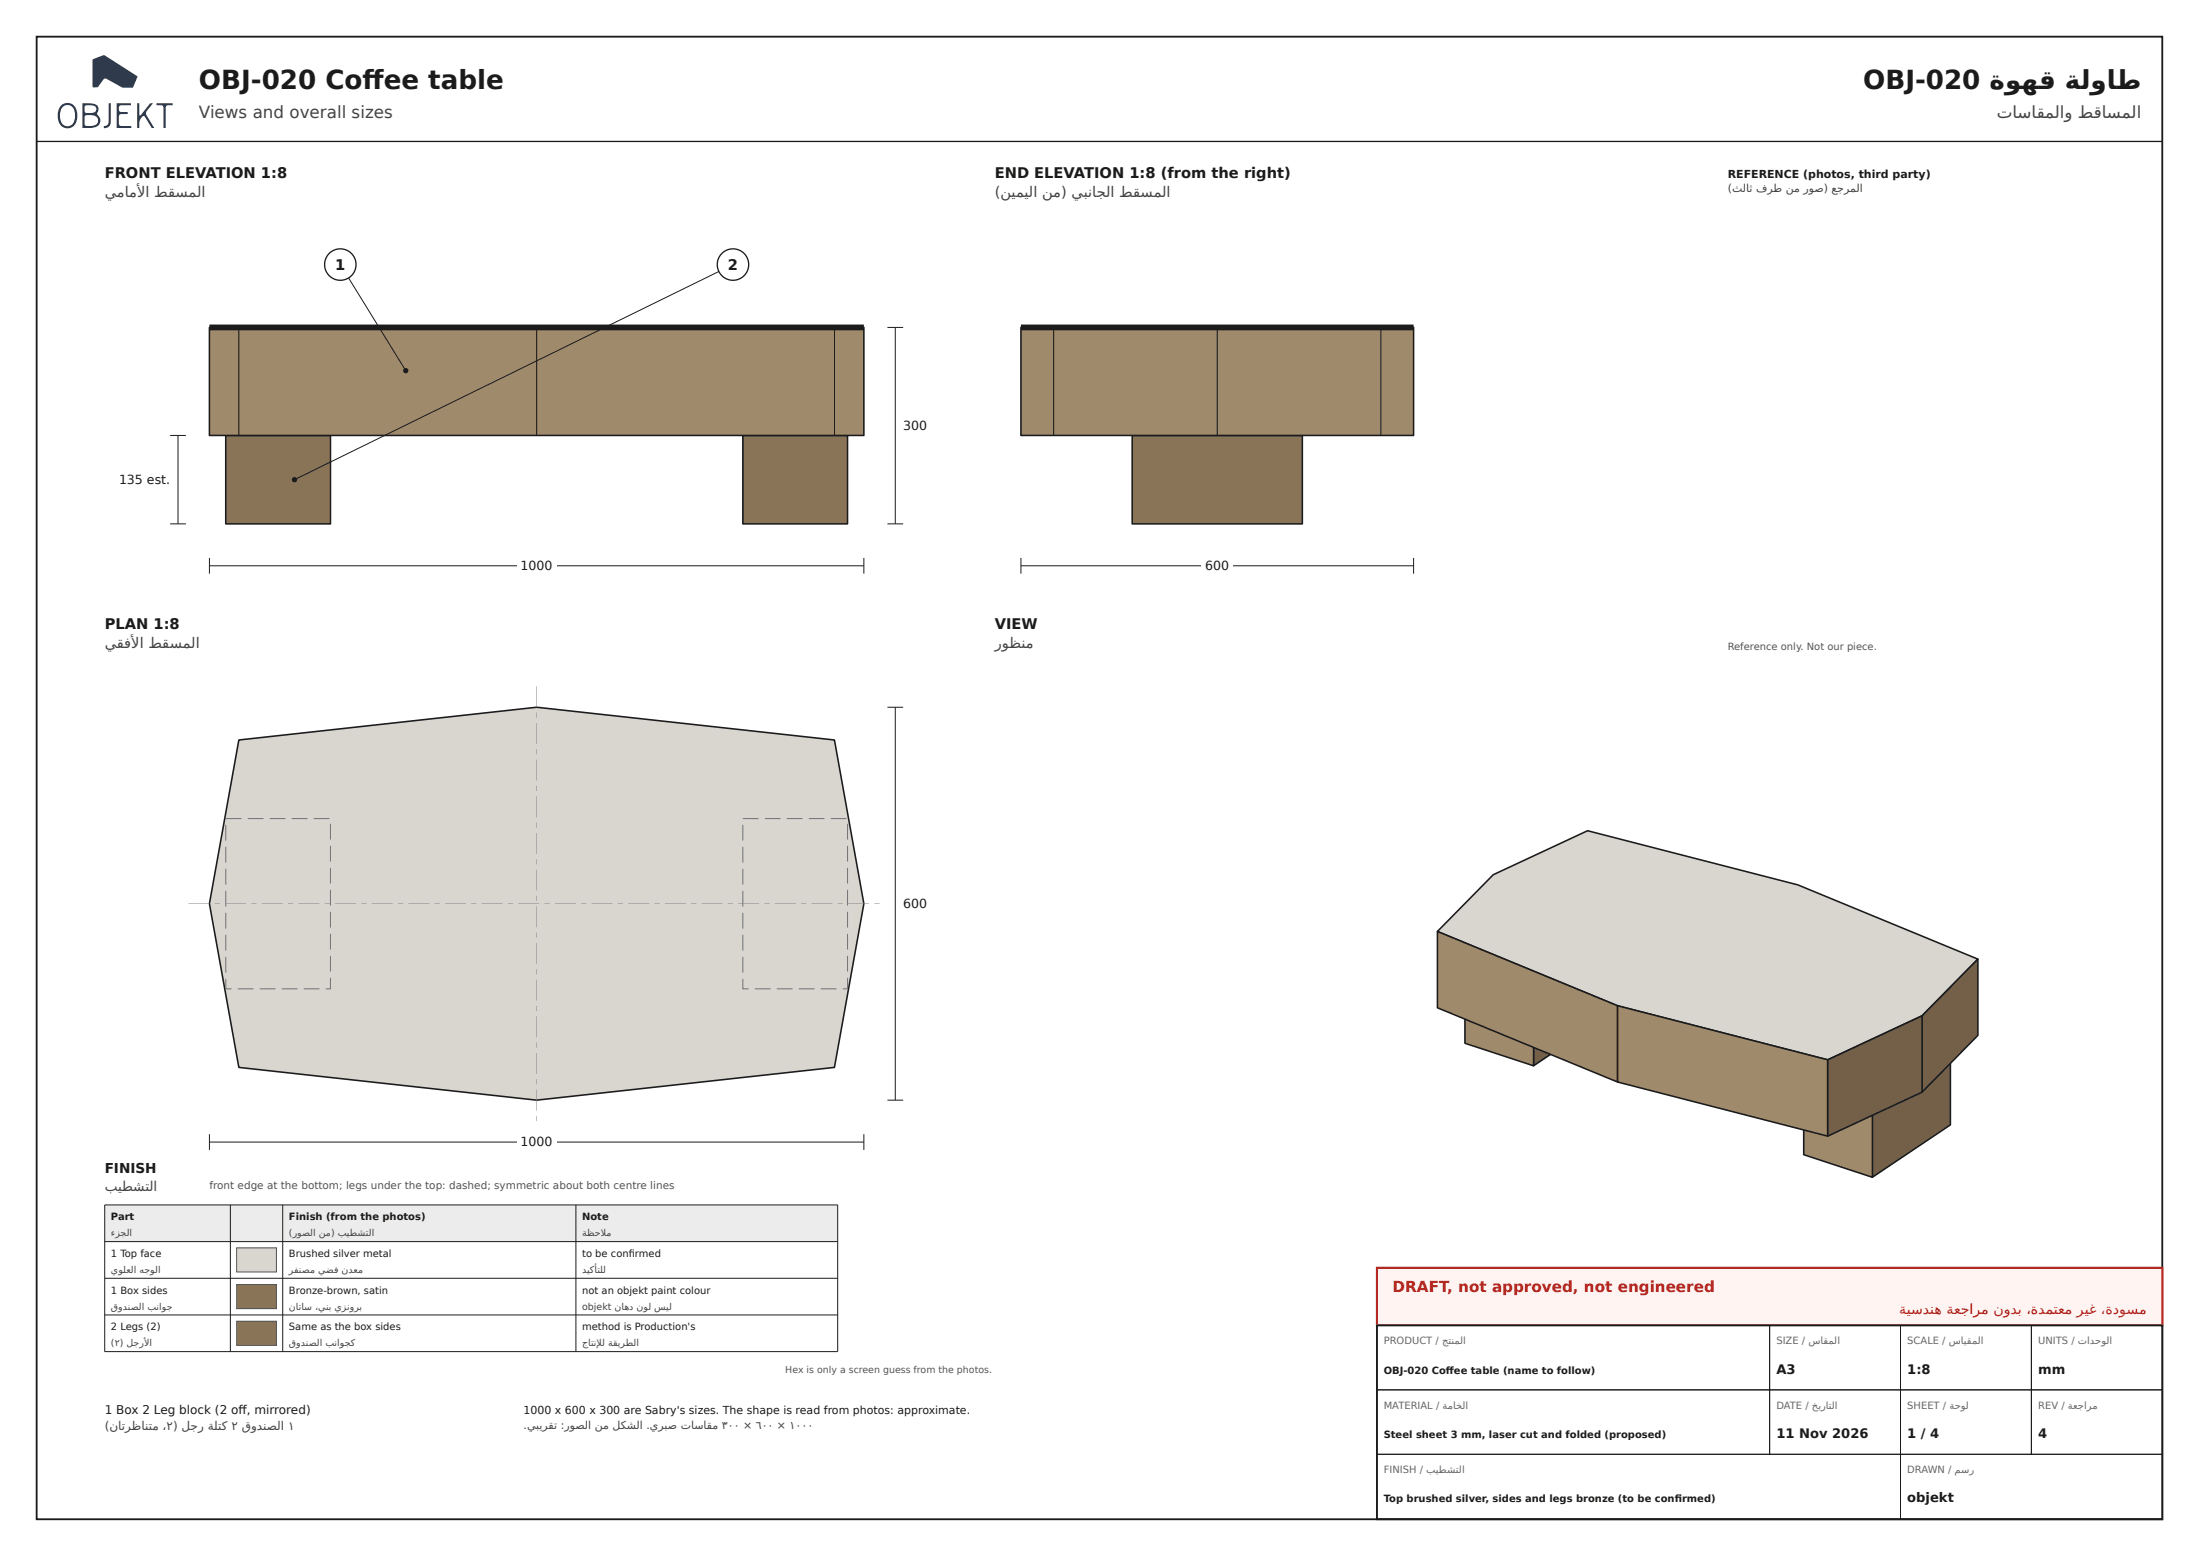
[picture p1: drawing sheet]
<svg xmlns="http://www.w3.org/2000/svg" width="420mm" height="297mm" viewBox="0 0 420 297" stroke-linecap="round" stroke-linejoin="round" font-family="sans-serif">
<path d="M7 7h406v283h-406z" fill="none" stroke="#1b1b1b" stroke-width=".35"/>
<path d="M17.7 11.4l2-.9 .3 .1 6.2 4-.8 2.1h-2l-3.2-1.7-.4 .1-1.1 1.5-.9 .1-.1-.2zM11.8 20.6a2.86 2.86 0 0 0 .3 3.3 1.39 1.39 0 0 0 2.2-1.2 2.12 2.12 0 0 0-1-2.6 1.31 1.31 0 0 0-1.5 .5zM11.5 20.3a1.8 1.8 0 0 1 2-.6 1.8 1.8 0 0 1 1.2 1.7 2.49 2.49 0 0 1-1.3 3 1.82 1.82 0 0 1-2.3-1.6 3.3 3.3 0 0 1 .4-2.5zM16.2 22.1v1.8a2.21 2.21 0 0 0 2.5-.5 1.01 1.01 0 0 0-1-1.4 1.76 1.76 0 0 0-1.5 .1zM16.2 20.2v1.2l.8 .2a1.08 1.08 0 0 0 1.4-.8 .74 .74 0 0 0-.9-.7h-.9zM15.7 19.7a4.2 4.2 0 0 1 2.8 .4 1.4 1.4 0 0 1 0 1.6l.1 .2a1.38 1.38 0 0 1 .5 1.6 1.38 1.38 0 0 1-1.4 .9h-2zM20.8 19.7h.4v3.4a1.16 1.16 0 0 1-1.4 1.4v-.4l.7-.2 .2-.3zM22.3 19.7h2.7v.4h-1.8a.67 .67 0 0 0-.5 .6 .67 .67 0 0 0 .5 .7h1.2v.4h-1.2l-.4 .2v1.8l.4 .3h1.9v.3h-2.8zM26.2 19.7h.4l.1 2.4 2-2.4h.5l-1.1 1.4-.2 .5 1.6 2.8h-.5l-1.3-2-.3-.3-.3 .2-.4 .7-.1 1.4h-.4zM29.9 19.7h3.1v.4h-.9l-.4 .2-.1 4.1h-.4v-4.1l-.5-.2h-.8z" fill-rule="evenodd" fill="#263a5a"/>
<path d="M7 27h406" fill="none" stroke="#1b1b1b" stroke-width=".25"/>
<path d="M43.1 83.1h20v16.9h-20z" fill="#8a7458"/>
<path d="M43.1 83.1h20v16.9h-20z" fill="none" stroke="#1b1b1b" stroke-width=".3"/>
<path d="M141.9 83.1h20v16.9h-20z" fill="#8a7458"/>
<path d="M141.9 83.1h20v16.9h-20z" fill="none" stroke="#1b1b1b" stroke-width=".3"/>
<path d="M40 62.5h125v20.6h-125z" fill="#a08a6c"/>
<path d="M40 62.5h125v20.6h-125z" fill="none" stroke="#1b1b1b" stroke-width=".3"/>
<path d="M45.6 62.5v20.6M102.5 62.5v20.6M159.4 62.5v20.6" fill="none" stroke="#1b1b1b" stroke-width=".2"/>
<path d="M40 62.5h125z" fill="none" stroke="#1b1b1b" stroke-width="1.1" stroke-linecap="butt"/>
<path d="M40 108h125M40 106.5v3M165 106.5v3" fill="none" stroke="#1b1b1b" stroke-width=".19"/>
<path d="M98.8 106.2h7.4v3.4h-7.4z" fill="#fff"/>
<path d="M65 50.5l12.5 20.3M169.5 62.5h3M171 62.5v37.5M32.5 100h3M32.5 83.1h3M34 83.1v16.9M169.5 100h3" fill="none" stroke="#1b1b1b" stroke-width=".19"/>
<circle cx="77.5" cy="70.7" r=".5" fill="#1b1b1b"/>
<circle cx="65" cy="50.5" r="3" fill="#fff"/>
<circle cx="65" cy="50.5" r="3" fill="none" stroke="#1b1b1b" stroke-width=".25"/>
<path d="M140 50.5l-83.8 41.1" fill="none" stroke="#1b1b1b" stroke-width=".19"/>
<circle cx="56.2" cy="91.6" r=".5" fill="#1b1b1b"/>
<circle cx="140" cy="50.5" r="3" fill="#fff"/>
<circle cx="140" cy="50.5" r="3" fill="none" stroke="#1b1b1b" stroke-width=".25"/>
<path d="M45.6 141.2l56.9-6.2 56.9 6.2 5.6 31.3-5.6 31.2-56.9 6.3-56.9-6.3-5.6-31.2z" fill="#d9d6cf"/>
<path d="M45.6 141.2l56.9-6.2 56.9 6.2 5.6 31.3-5.6 31.2-56.9 6.3-56.9-6.3-5.6-31.2z" fill="none" stroke="#1b1b1b" stroke-width=".3"/>
<g fill="#777">
<path d="M47.3 156.1h3v.2h-3zM51.5 156.1h3v.2h-3zM55.7 156.1h3v.2h-3zM59.9 156.1h3v.2h-3zM63 157.2h.2v3h-.2zM63 161.4h.2v3h-.2zM63 165.6h.2v3h-.2zM63 169.8h.2v3h-.2zM63 174h.2v3h-.2zM63 178.2h.2v3h-.2zM63 182.4h.2v3h-.2zM63 186.6h.2v2.2h-1v-.2h.9v.1h-.1zM58 188.6h3v.2h-3zM53.8 188.6h3v.2h-3zM49.6 188.6h3v.2h-3zM45.4 188.6h3v.2h-3zM43 186.8h.2v1.9h-.1v-.1h1.1v.2h-1.2zM43 182.6h.2v3h-.2zM43 178.4h.2v3h-.2zM43 174.2h.2v3h-.2zM43 170h.2v3h-.2zM43 165.8h.2v3h-.2zM43 161.6h.2v3h-.2zM43 157.4h.2v3h-.2zM43.1 156.1h3v.2h-3z"/>
<path d="M146.1 156.1h3v.2h-3zM150.3 156.1h3v.2h-3zM154.5 156.1h3v.2h-3zM158.7 156.1h3v.2h-3zM161.8 157.2h.2v3h-.2zM161.8 161.4h.2v3h-.2zM161.8 165.6h.2v3h-.2zM161.8 169.8h.2v3h-.2zM161.8 174h.2v3h-.2zM161.8 178.2h.2v3h-.2zM161.8 182.4h.2v3h-.2zM161.8 186.6h.2v2.2h-1v-.2h.9v.1h-.1zM156.8 188.6h3v.2h-3zM152.6 188.6h3v.2h-3zM148.4 188.6h3v.2h-3zM144.2 188.6h3v.2h-3zM141.8 186.8h.2v1.9h-.1v-.1h1.1v.2h-1.2zM141.8 182.6h.2v3h-.2zM141.8 178.4h.2v3h-.2zM141.8 174.2h.2v3h-.2zM141.8 170h.2v3h-.2zM141.8 165.8h.2v3h-.2zM141.8 161.6h.2v3h-.2zM141.8 157.4h.2v3h-.2zM141.9 156.1h3v.2h-3z"/>
</g>
<g fill="#888">
<path d="M102.4 131h.1v4h-.1zM102.4 136h.1v1h-.1zM102.4 138h.1v4h-.1zM102.4 143h.1v1h-.1zM102.4 145h.1v4h-.1zM102.4 150h.1v1h-.1zM102.4 152h.1v4h-.1zM102.4 157h.1v1h-.1zM102.4 159h.1v4h-.1zM102.4 164h.1v1h-.1zM102.4 166h.1v4h-.1zM102.4 171h.1v1h-.1zM102.4 173h.1v4h-.1zM102.4 178h.1v1h-.1zM102.4 180h.1v4h-.1zM102.4 185h.1v1h-.1zM102.4 187h.1v4h-.1zM102.4 192h.1v1h-.1zM102.4 194h.1v4h-.1zM102.4 199h.1v1h-.1zM102.4 201h.1v4h-.1zM102.4 206h.1v1h-.1zM102.4 208h.1v4h-.1zM102.4 213h.1v1h-.1z"/>
<path d="M36 172.4h4v.1h-4zM41 172.4h1v.1h-1zM43 172.4h4v.1h-4zM48 172.4h1v.1h-1zM50 172.4h4v.1h-4zM55 172.4h1v.1h-1zM57 172.4h4v.1h-4zM62 172.4h1v.1h-1zM64 172.4h4v.1h-4zM69 172.4h1v.1h-1zM71 172.4h4v.1h-4zM76 172.4h1v.1h-1zM78 172.4h4v.1h-4zM83 172.4h1v.1h-1zM85 172.4h4v.1h-4zM90 172.4h1v.1h-1zM92 172.4h4v.1h-4zM97 172.4h1v.1h-1zM99 172.4h4v.1h-4zM104 172.4h1v.1h-1zM106 172.4h4v.1h-4zM111 172.4h1v.1h-1zM113 172.4h4v.1h-4zM118 172.4h1v.1h-1zM120 172.4h4v.1h-4zM125 172.4h1v.1h-1zM127 172.4h4v.1h-4zM132 172.4h1v.1h-1zM134 172.4h4v.1h-4zM139 172.4h1v.1h-1zM141 172.4h4v.1h-4zM146 172.4h1v.1h-1zM148 172.4h4v.1h-4zM153 172.4h1v.1h-1zM155 172.4h4v.1h-4zM160 172.4h1v.1h-1zM162 172.4h4v.1h-4zM167 172.4h1v.1h-1z"/>
</g>
<path d="M40 218h125M40 216.5v3M165 216.5v3" fill="none" stroke="#1b1b1b" stroke-width=".19"/>
<path d="M98.8 216.2h7.4v3.4h-7.4z" fill="#fff"/>
<path d="M169.5 135h3M171 135v75M169.5 210h3" fill="none" stroke="#1b1b1b" stroke-width=".19"/>
<path d="M216.2 83.1h32.5v16.9h-32.5z" fill="#8a7458"/>
<path d="M216.2 83.1h32.5v16.9h-32.5z" fill="none" stroke="#1b1b1b" stroke-width=".3"/>
<path d="M195 62.5h75v20.6h-75z" fill="#a08a6c"/>
<path d="M195 62.5h75v20.6h-75z" fill="none" stroke="#1b1b1b" stroke-width=".3"/>
<path d="M201.2 62.5v20.6M232.5 62.5v20.6M263.7 62.5v20.6" fill="none" stroke="#1b1b1b" stroke-width=".2"/>
<path d="M195 62.5h75z" fill="none" stroke="#1b1b1b" stroke-width="1.1" stroke-linecap="butt"/>
<path d="M195 108h75M195 106.5v3M270 106.5v3" fill="none" stroke="#1b1b1b" stroke-width=".19"/>
<path d="M229.5 106.2h6v3.4h-6z" fill="#fff"/>
<path d="M279.8 187.2l14.9-10 13.1 4.3-14.9 10z" fill="#d9d6cf"/>
<path d="M279.8 187.2l14.9-10 13.1 4.3-14.9 10z" fill="none" stroke="#1b1b1b" stroke-width=".3"/>
<path d="M292.9 191.5l14.9-10v11.9l-14.9 10z" fill="#746049"/>
<path d="M292.9 191.5l14.9-10v11.9l-14.9 10z" fill="none" stroke="#1b1b1b" stroke-width=".3"/>
<path d="M279.8 187.2l13.1 4.3v11.9l-13.1-4.3z" fill="#a08a6c"/>
<path d="M279.8 187.2l13.1 4.3v11.9l-13.1-4.3z" fill="none" stroke="#1b1b1b" stroke-width=".3"/>
<path d="M344.5 208.5l14.9-10 13.1 4.3-14.9 10z" fill="#d9d6cf"/>
<path d="M344.5 208.5l14.9-10 13.1 4.3-14.9 10z" fill="none" stroke="#1b1b1b" stroke-width=".3"/>
<path d="M357.6 212.8l14.9-10v11.9l-14.9 10z" fill="#746049"/>
<path d="M357.6 212.8l14.9-10v11.9l-14.9 10z" fill="none" stroke="#1b1b1b" stroke-width=".3"/>
<path d="M344.5 208.5l13.1 4.3v11.9l-13.1-4.3z" fill="#a08a6c"/>
<path d="M344.5 208.5l13.1 4.3v11.9l-13.1-4.3z" fill="none" stroke="#1b1b1b" stroke-width=".3"/>
<path d="M285.2 167l18-8.4 40.2 10.3 34.4 14.2-10.7 10.8-18 8.4-40.1-10.3-34.5-14.2z" fill="#d9d6cf"/>
<path d="M285.2 167l18-8.4 40.2 10.3 34.4 14.2-10.7 10.8-18 8.4-40.1-10.3-34.5-14.2z" fill="none" stroke="#1b1b1b" stroke-width=".3"/>
<path d="M274.5 177.8l34.5 14.2v14.5l-34.5-14.1z" fill="#a08a6c"/>
<path d="M274.5 177.8l34.5 14.2v14.5l-34.5-14.1z" fill="none" stroke="#1b1b1b" stroke-width=".3"/>
<path d="M377.8 183.1v14.5l-10.7 10.9v-14.6z" fill="#746049"/>
<path d="M377.8 183.1v14.5l-10.7 10.9v-14.6z" fill="none" stroke="#1b1b1b" stroke-width=".3"/>
<path d="M309 192l40.1 10.3v14.6l-40.1-10.4z" fill="#a08a6c"/>
<path d="M309 192l40.1 10.3v14.6l-40.1-10.4z" fill="none" stroke="#1b1b1b" stroke-width=".3"/>
<path d="M349.1 202.3l18-8.4v14.6l-18 8.4z" fill="#746049"/>
<path d="M349.1 202.3l18-8.4v14.6l-18 8.4z" fill="none" stroke="#1b1b1b" stroke-width=".3"/>
<path d="M20 230h140v7h-140z" fill="#ececec"/>
<path d="M20 230h140M20 237h140" fill="none" stroke="#1b1b1b" stroke-width=".19"/>
<path d="M45.2 238.2h7.6v4.6h-7.6z" fill="#d9d6cf"/>
<path d="M45.2 238.2h7.6v4.6h-7.6z" fill="none" stroke="#555" stroke-width=".19"/>
<path d="M20 244h140" fill="none" stroke="#1b1b1b" stroke-width=".19"/>
<path d="M45.2 245.2h7.6v4.6h-7.6z" fill="#8a7458"/>
<path d="M45.2 245.2h7.6v4.6h-7.6z" fill="none" stroke="#555" stroke-width=".19"/>
<path d="M20 251h140" fill="none" stroke="#1b1b1b" stroke-width=".19"/>
<path d="M45.2 252.2h7.6v4.6h-7.6z" fill="#8a7458"/>
<path d="M45.2 252.2h7.6v4.6h-7.6z" fill="none" stroke="#555" stroke-width=".19"/>
<path d="M20 230v28h140v-28M44 230v28M54 230v28M110 230v28" fill="none" stroke="#1b1b1b" stroke-width=".19"/>
<path d="M263 242h150v11h-150z" fill="#fff4f2"/>
<path d="M263 242h150v11h-150z" fill="none" stroke="#b3261e" stroke-width=".4"/>
<path d="M263 253h150v37h-150z" fill="#fff"/>
<path d="M263 253h150v37h-150z" fill="none" stroke="#1b1b1b" stroke-width=".35"/>
<path d="M263 253h75v12.3h-75zM338 253h25v12.3h-25zM363 253h25v12.3h-25zM388 253h25v12.3h-25zM263 265.3h75v12.3h-75zM263 277.6h100v12.3h-100zM338 265.3h25v12.3h-25zM363 265.3h25v12.3h-25zM363 277.6h50v12.3h-50zM388 265.3h25v12.3h-25z" fill="none" stroke="#1b1b1b" stroke-width=".19"/>
<g font-size="5" fill="#1b1b1b">
<text x="38" y="17">OBJ-020 Coff ee table</text>
<text x="355.9" y="17">OBJ-020 ةوهق ةلواط</text>
</g>
<g font-size="3.2" fill="#444">
<text x="38" y="22.5">Views and overall sizes</text>
<text x="381.4" y="22.5">تاساقملاو طقاسملا</text>
</g>
<text font-size="2.9" fill="#b3261e" x="266" y="246.7">DRAFT, not approved, not engineered</text>
<g font-size="2.8" fill="#1b1b1b">
<text x="20" y="34">FRONT ELEVATION 1:8</text>
<text x="190" y="34">END ELEVATION 1:8 (from the right)</text>
<text x="64" y="51.5">1</text>
<text x="139" y="51.5">2</text>
<text x="20" y="120">PLAN 1:8</text>
<text x="190" y="120">VIEW</text>
</g>
<g font-size="2.8" fill="#444">
<text x="20" y="37.6">يمامأل ا طقسملا</text>
<text x="190" y="37.6">(نيميلا نم) يبناجلا طقسملا</text>
<text x="20" y="123.6">يقفأل ا طقسملا</text>
<text x="190" y="123.6">روظنم</text>
</g>
<text font-size="2.7" fill="#b3261e" x="362.8" y="250.8">ةيسدنه ةعجارم نودب ،ةدمتعم ريغ ،ةدوسم</text>
<text font-size="2.6" fill="#1b1b1b" x="20" y="224">FINISH</text>
<text font-size="2.6" fill="#444" x="20" y="227.4">بيطشتلا</text>
<g font-size="2.5" fill="#1b1b1b">
<text x="339.3" y="262.2">A3</text>
<text x="364.3" y="262.2">1:8</text>
<text x="389.3" y="262.2">mm</text>
<text x="339.3" y="274.5">11 Nov 2026</text>
<text x="364.3" y="274.5">1 / 4</text>
<text x="389.3" y="274.5">4</text>
<text x="364.3" y="286.8">objekt</text>
</g>
<g font-size="2.4" fill="#1b1b1b">
<text x="172.5" y="82.1">300</text>
<text x="22.7" y="92.4">135 est.</text>
<text x="99.4" y="108.8">1000</text>
<text x="230.2" y="108.8">600</text>
<text x="172.5" y="173.3">600</text>
<text x="99.4" y="218.8">1000</text>
</g>
<text font-size="2.3" fill="#1b1b1b" x="20" y="270">1 Box 2 Leg block (2 off , mirrored)</text>
<text font-size="2.3" fill="#444" x="20" y="273">(ناترظانتم ،٢) لجر ةلتك ٢ قودنصلا ١</text>
<g font-size="2.1" fill="#1b1b1b">
<text x="330" y="34">REFERENCE (photos, third party)</text>
<text x="100" y="270">1000 x 600 x 300 are Sabry's sizes. The shape is read from photos: approximate.</text>
</g>
<g font-size="2.1" fill="#444">
<text x="330" y="36.7">(ثلاث فرط نم روص) عجرملا</text>
<text x="100" y="272.7">.يبيرقت :روصلا نم لكشلا .يربص تاساقم ٣٠٠ × ٦٠٠ × ١٠٠٠</text>
</g>
<text font-size="2" fill="#555" x="40" y="227">front edge at the bottom; legs under the top: dashed; symmetric about both centre lines</text>
<text font-size="1.9" fill="#555" x="330" y="124">Reference only. Not our piece.</text>
<g font-size="1.9" fill="#1b1b1b">
<text x="21.2" y="232.9">Part</text>
<text x="55.2" y="232.9">Finish (from the photos)</text>
<text x="111.2" y="232.9">Note</text>
<text x="21.2" y="239.9">1 Top face</text>
<text x="55.2" y="239.9">Brushed silver metal</text>
<text x="111.2" y="239.9">to be confi rmed</text>
<text x="21.2" y="246.9">1 Box sides</text>
<text x="55.2" y="246.9">Bronze-brown, satin</text>
<text x="111.2" y="246.9">not an objekt paint colour</text>
<text x="21.2" y="253.9">2 Legs (2)</text>
<text x="55.2" y="253.9">Same as the box sides</text>
<text x="111.2" y="253.9">method is Production's</text>
<text x="264.3" y="262.2">OBJ-020 Coff ee table (name to follow)</text>
<text x="264.3" y="274.5">Steel sheet 3 mm, laser cut and folded (proposed)</text>
<text x="264.3" y="286.8">Top brushed silver, sides and legs bronze (to be confi rmed)</text>
</g>
<g font-size="1.9" fill="#666">
<text x="264.3" y="256.6">PRODUCT / جتنملا</text>
<text x="339.3" y="256.6">SIZE / ساقملا</text>
<text x="364.3" y="256.6">SCALE / سايقملا</text>
<text x="389.3" y="256.6">UNITS / تادحولا</text>
<text x="264.3" y="268.9">MATERIAL / ةماخلا</text>
<text x="339.3" y="268.9">DATE / خيراتلا</text>
<text x="364.3" y="268.9">SHEET / ةحول</text>
<text x="389.3" y="268.9">REV / ةعجارم</text>
<text x="264.3" y="281.2">FINISH / بيطشتلا</text>
<text x="364.3" y="281.2">DRAWN / مسر</text>
</g>
<g font-size="1.8" fill="#444">
<text x="21.2" y="236">ءزجلا</text>
<text x="55.2" y="236">(روصلا نم) بيطشتلا</text>
<text x="111.2" y="236">ةظحال م</text>
<text x="21.2" y="243">يولعلا هجولا</text>
<text x="55.2" y="243">رفنصم يضف ندعم</text>
<text x="111.2" y="243">ديكأتلل</text>
<text x="21.2" y="250">قودنصلا بناوج</text>
<text x="55.2" y="250">ناتاس ،ينب يزنورب</text>
<text x="111.2" y="250">objekt ناهد نول سيل</text>
<text x="21.2" y="257">(٢) لجرأل ا</text>
<text x="55.2" y="257">قودنصلا بناوجك</text>
<text x="111.2" y="257">جاتنإل ل ةقيرطلا</text>
</g>
<text font-size="1.8" fill="#555" x="150" y="262">Hex is only a screen guess from the photos.</text>
</svg>
